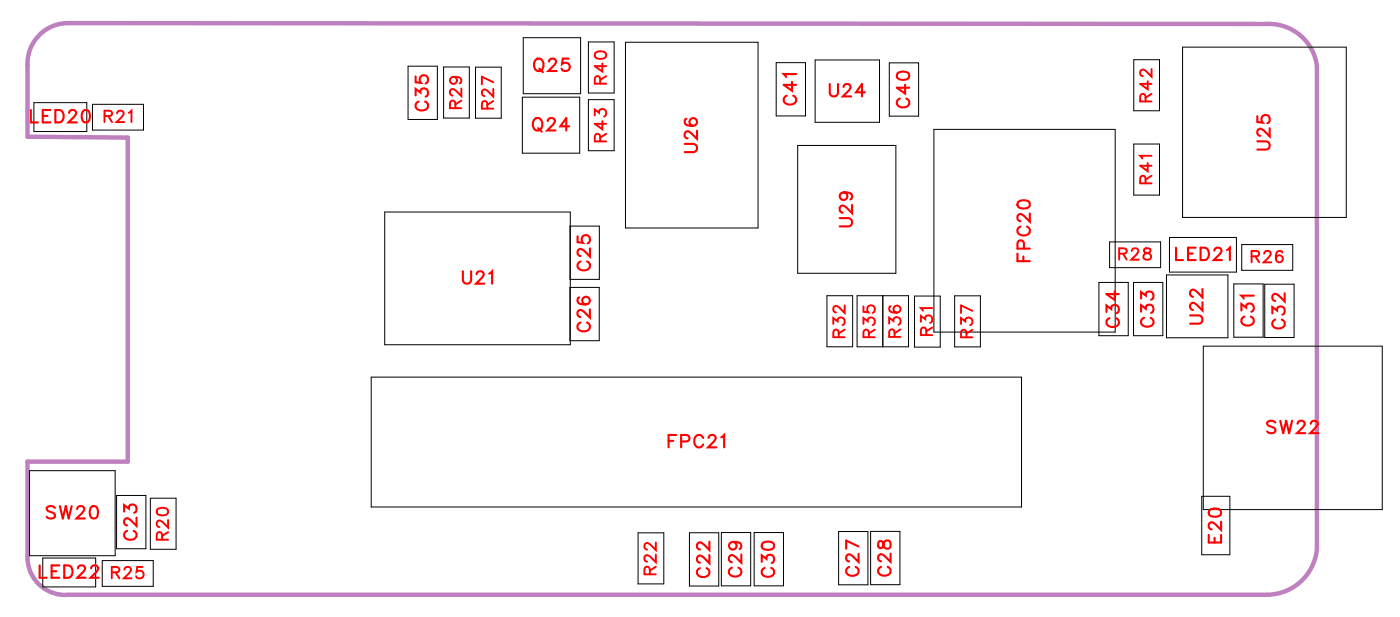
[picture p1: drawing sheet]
<svg xmlns="http://www.w3.org/2000/svg" width="80mm" height="35mm" viewBox="0 0 80 35" stroke-linecap="round" stroke-linejoin="round" font-family="sans-serif">
<path d="M2.4 1.9a2.32 2.32 0 0 1 1.5-.6l68.6 .1a2.77 2.77 0 0 1 2.9 2.4v27.6a2.89 2.89 0 0 1-2.8 2.6h-68.7a2.15 2.15 0 0 1-2.3-2.2v-5.4h5.7v-18.5l-5.7-.1v-4a2.32 2.32 0 0 1 .8-1.9z" fill="none" stroke="#bf80bf" stroke-width=".25"/>
<g fill="none" stroke="#000" stroke-width=".06">
<path d="M1.9 5.9h3.1v1.6h-3.1zM5.3 6h2.9v1.4h-2.9zM22 12.1h10.7v7.6h-10.7zM23.4 3.8h1.7v3h-1.7zM25.4 3.8h1.5v3h-1.5zM27.2 3.8h1.5v3h-1.5zM29.9 5.6h3.3v3.2h-3.3zM30 2.2h3.3v3.2h-3.3zM32.6 16.4h1.7v3.1h-1.7zM32.7 12.9h1.6v3.1h-1.6zM33.7 2.4h1.5v2.9h-1.5zM33.7 5.7h1.5v2.9h-1.5z"/>
<path d="M35.8 2.4h7.6v10.6h-7.6zM44.5 3.6h1.6v3h-1.6zM45.7 8.3h5.6v7.3h-5.6zM46.7 3.4h3.7v3.6h-3.7zM47.4 16.9h1.4v2.9h-1.4zM49.1 16.9h2.9v2.9h-2.9zM50.6 16.9v2.9M50.9 3.6h1.7v3h-1.7zM52.4 16.9h1.5v3h-1.5zM53.5 7.4h10.4v11.6h-10.4zM54.7 16.9h1.5v3h-1.5zM63 16.2h1.6v3h-1.6z"/>
<path d="M63.6 13.8h2.9v1.5h-2.9zM64.9 16.2h1.7v3h-1.7zM64.9 3.4h1.5v2.9h-1.5zM64.9 8.2h1.5v3h-1.5zM66.8 15.7h3.5v3.6h-3.5zM67 13.6h3.8v2h-3.8zM67.7 2.7h9.4v9.7h-9.4zM68.9 19.8h10.3v9.4h-10.3zM70.7 16.2h1.7v3.1h-1.7zM71.1 14h3v1.5h-3zM72.5 16.3h1.6v3h-1.6zM1.7 26.9h4.9v4.9h-4.9z"/>
<path d="M2.5 31.9h3v1.7h-3zM5.9 32.1h2.9v1.5h-2.9zM6.7 28.4h1.7v3h-1.7zM8.6 28.5h1.5v2.9h-1.5zM21.3 21.6h37.2v7.4h-37.2zM36.6 30.5h1.4v2.9h-1.4zM39.5 30.5h1.7v3h-1.7zM41.3 30.5h1.7v3h-1.7zM43.2 30.5h1.7v3h-1.7zM48 30.4h1.7v3.1h-1.7zM49.9 30.4h1.7v3.1h-1.7zM68.8 28.4h1.7v3.3h-1.7z"/>
</g>
<g fill="none" stroke="#f00" stroke-width=".12">
<path d="M1.8 6.3v.7h.4M2.5 6.6h.2M2.9 6.3h-.4v.7h.4M3.2 6.3h.2a.38 .38 0 0 1 .3 .4 .38 .38 0 0 1-.3 .3h-.2zM4 6.5l.1-.2h.1l.2 .1-.1 .3-.4 .3h.5M4.8 6.3h.1a.37 .37 0 0 1 .3 .4 .37 .37 0 0 1-.3 .3 .45 .45 0 0 1-.1-.7zM23.8 5.5v-.4l.3 .2a.24 .24 0 0 1 .4-.2 .24 .24 0 0 1-.1 .4M23.8 4.4v.3h.3a.25 .25 0 0 1 0-.3 .25 .25 0 0 1 .4 0 .25 .25 0 0 1-.1 .4M24 5.8a.26 .26 0 0 0-.2 .3 .26 .26 0 0 0 .3 .2h.1a.26 .26 0 0 0 .3-.2 .26 .26 0 0 0-.1-.3M26.5 15.5v.5l.2 .2 .3-.1v-.6M27.3 15.7l.1-.2h.2l.1 .2-.1 .2-.3 .3h.4M28 15.7l.2-.2v.7"/>
<path d="M30.6 6.9l.1-.1a.33 .33 0 0 1 .4 .3 .33 .33 0 0 1-.4 .3l-.2-.2zM30.7 3.5v-.1a.33 .33 0 0 1 .4 .3 .33 .33 0 0 1-.4 .3l-.1-.2zM30.8 7.3l.2 .2M30.9 3.9l.2 .2M31.4 6.9l.1-.1h.2l.1 .1-.1 .2-.4 .4h.5M31.4 3.5l.2-.1h.1l.2 .1-.1 .2-.4 .4h.5M32.6 3.4h-.4v.3a.25 .25 0 0 1 .4 0 .25 .25 0 0 1-.1 .3 .25 .25 0 0 1-.3-.1M32.6 7.2h-.5l.3-.4v.7M33.1 13.5v.4h.3a.25 .25 0 0 1 0-.4 .25 .25 0 0 1 .4 .1 .25 .25 0 0 1-.1 .3M33.2 17l-.1 .1a.35 .35 0 0 0 .3 .4 .35 .35 0 0 0 .4-.3 .22 .22 0 0 0-.2-.2 .22 .22 0 0 0-.2 .2 .22 .22 0 0 0 .2 .2M33.3 18.5a.26 .26 0 0 0-.2 .3 .26 .26 0 0 0 .3 .2h.1a.26 .26 0 0 0 .3-.2 .26 .26 0 0 0-.2-.3M33.3 15a.26 .26 0 0 0-.2 .3 .26 .26 0 0 0 .3 .2h.1a.26 .26 0 0 0 .3-.2 .26 .26 0 0 0-.2-.3"/>
<path d="M33.8 17.7v.5l-.3-.4-.3-.1-.1 .2v.1l.2 .1M33.8 14.2v.5l-.3-.4-.3-.1-.1 .2v.1l.2 .1M39.2 8.2h.5l.2 .2-.1 .3h-.6M39.3 6.8a.35 .35 0 0 0 .2 .4 .35 .35 0 0 0 .4-.2 .22 .22 0 0 0-.2-.2 .22 .22 0 0 0-.2 .2 .22 .22 0 0 0 .2 .2M39.9 7.5v.5l-.3-.4-.2-.1-.2 .1v.2l.2 .1M45.1 5.5a.26 .26 0 0 0-.2 .3 .26 .26 0 0 0 .3 .2h.1a.26 .26 0 0 0 .3-.2 .26 .26 0 0 0-.2-.3M45.4 4.7v.5l-.5-.3h.7M45.6 4.2h-.7l.1 .2M47.5 4.8v.5l.2 .2 .3-.1v-.6M48.1 12.5h.5l.2 .2-.1 .2-.6 .1M48.3 5l.2-.2h.1l.1 .1-.1 .3-.3 .3h.5M48.3 11a.22 .22 0 0 1 .2 .3 .22 .22 0 0 1-.3 .1 .22 .22 0 0 1 0-.4h.1a.34 .34 0 0 1 .5 .3l-.1 .1"/>
<path d="M48.8 11.7v.5l-.3-.3-.3-.1-.1 .1v.1l.2 .2M49.5 5.3h-.5l.4-.5v.7M51.4 4.2l.3-.1a.3 .3 0 0 1 .4 .3 .38 .38 0 0 1-.4 .2 .38 .38 0 0 1-.3-.3zM51.5 5.6a.26 .26 0 0 0-.1 .3 .26 .26 0 0 0 .3 .2h.1a.26 .26 0 0 0 .3-.2 .26 .26 0 0 0-.2-.3M51.9 4.9v.5l-.5-.4h.7M58.3 14.5v.4h.7M58.3 11.6l.3-.1a.3 .3 0 0 1 .4 .2 .38 .38 0 0 1-.4 .2 .38 .38 0 0 1-.3-.2zM58.5 13a.26 .26 0 0 0-.2 .3 .26 .26 0 0 0 .3 .2h.1a.26 .26 0 0 0 .3-.2 .26 .26 0 0 0-.2-.3M58.6 14.7v.2M58.7 14.2l-.1-.4h-.2l-.1 .4h.7M59 12.2v.5l-.3-.4-.3-.1-.1 .2v.1l.2 .2M63.4 17.9v-.4l.3 .2a.24 .24 0 0 1 .3-.2 .24 .24 0 0 1 0 .4"/>
<path d="M63.6 18.2a.26 .26 0 0 0-.2 .3 .26 .26 0 0 0 .3 .2h.1a.26 .26 0 0 0 .3-.2 .26 .26 0 0 0-.2-.3M63.9 16.7v.5l-.5-.4h.7M65.4 17.8v-.3l.2 .2a.24 .24 0 0 1 .4-.2 .24 .24 0 0 1-.1 .4M65.4 17.1v-.4l.2 .2a.24 .24 0 0 1 .4-.2 .25 .25 0 0 1-.1 .5M65.5 18.2a.26 .26 0 0 0-.1 .3 .26 .26 0 0 0 .2 .2h.2a.26 .26 0 0 0 .3-.2 .26 .26 0 0 0-.2-.3M67.4 14.2v.7h.4M68.1 14.5h.2M68.2 18.1h.5l.2 .2-.1 .2h-.6M68.5 14.2h-.4v.7h.4M68.8 14.2h.2a.38 .38 0 0 1 .3 .3 .38 .38 0 0 1-.3 .4h-.2zM68.9 17.3v.5l-.4-.4-.2-.1-.1 .2v.1l.1 .1M68.9 16.5v.5l-.4-.3-.2-.1-.1 .1v.1l.1 .2"/>
<path d="M69.6 14.3l.1-.1h.1l.2 .1-.1 .2-.4 .4h.5M70.3 14.3l.2-.1v.7M71.1 17.8v-.4l.3 .2a.24 .24 0 0 1 .4-.2 .24 .24 0 0 1-.1 .4M71.3 18.1a.26 .26 0 0 0-.2 .3 .26 .26 0 0 0 .3 .2h.2a.26 .26 0 0 0 .2-.2 .26 .26 0 0 0-.1-.3M71.8 16.9h-.7l.1 .2M72 8.1h.5l.2 .2-.1 .2-.6 .1M72 6.6v.4h.3a.25 .25 0 0 1 0-.4 .25 .25 0 0 1 .4 .1 .25 .25 0 0 1-.1 .4M72.7 7.3v.5l-.3-.3-.2-.1-.2 .1v.1l.2 .2M72.9 17.9v-.3l.3 .2a.24 .24 0 0 1 .3-.2 .24 .24 0 0 1 0 .4M73.1 18.3a.26 .26 0 0 0-.2 .3 .26 .26 0 0 0 .3 .2h.1a.26 .26 0 0 0 .3-.2 .26 .26 0 0 0-.2-.3M73.6 16.8v.5l-.3-.4-.3-.1-.1 .1v.2l.2 .1M2.3 32.4v.7h.4"/>
<path d="M3 32.7h.2M3.1 29.1l-.1-.1-.3 .1v.1l.4 .3v.1l-.1 .1-.3-.1M3.4 32.4h-.4v.7h.4M3.4 29l.2 .7 .2-.7 .1 .7 .2-.7M3.7 32.4h.2a.38 .38 0 0 1 .3 .3 .38 .38 0 0 1-.3 .4h-.2zM4.4 29.1l.2-.1h.1l.1 .1-.1 .2-.3 .4h.5M4.5 32.5l.1-.1h.1l.2 .1-.1 .2-.4 .4h.5M5.2 32.5l.2-.1h.1l.1 .1-.1 .2-.3 .4h.5M5.2 29h.1a.37 .37 0 0 1 .3 .3 .37 .37 0 0 1-.3 .4 .45 .45 0 0 1-.1-.7zM7.1 29.3v-.4l.3 .2a.24 .24 0 0 1 .4-.2 .24 .24 0 0 1-.1 .4M7.3 30.4a.26 .26 0 0 0-.2 .3 .26 .26 0 0 0 .3 .2h.2a.26 .26 0 0 0 .2-.2 .26 .26 0 0 0-.1-.3M7.8 29.6v.5l-.3-.3-.3-.1-.1 .1v.1l.2 .2"/>
<path d="M38.3 25.2h.3M38.7 24.9h-.4v.7M39 25.3l.4-.1 .1-.2-.5-.1v.7M40.1 32.5a.26 .26 0 0 0-.2 .3 .26 .26 0 0 0 .3 .2h.2a.26 .26 0 0 0 .2-.2 .26 .26 0 0 0-.1-.3M40.3 25.1a.26 .26 0 0 0-.3-.2 .26 .26 0 0 0-.2 .3v.1a.26 .26 0 0 0 .2 .3 .26 .26 0 0 0 .3-.2M40.6 25.1l.1-.2h.2l.1 .1-.1 .3-.3 .3h.4M40.6 31.8v.4l-.3-.3-.2-.1-.2 .1v.2l.2 .1M40.6 31v.5l-.3-.4-.2-.1-.2 .2v.1l.2 .1M41.3 25l.2-.1v.7M41.9 32.5a.26 .26 0 0 0-.1 .3 .26 .26 0 0 0 .2 .2h.2a.26 .26 0 0 0 .3-.2 .26 .26 0 0 0-.2-.3M42 31a.22 .22 0 0 1 .2 .3 .22 .22 0 0 1-.4 .1 .22 .22 0 0 1 .1-.4h.1a.34 .34 0 0 1 .5 .3l-.1 .1M42.5 31.7v.5l-.4-.3-.2-.1-.1 .1v.1l.1 .2"/>
<path d="M43.6 32.2v-.4l.3 .2a.24 .24 0 0 1 .4-.2 .24 .24 0 0 1-.1 .4M43.7 31.1l.2-.1a.3 .3 0 0 1 .4 .3 .38 .38 0 0 1-.3 .2 .38 .38 0 0 1-.4-.3zM43.8 32.5a.26 .26 0 0 0-.2 .3 .26 .26 0 0 0 .3 .2h.2a.26 .26 0 0 0 .2-.2 .26 .26 0 0 0-.1-.3M48.6 32.4a.26 .26 0 0 0-.1 .3 .26 .26 0 0 0 .2 .2h.2a.26 .26 0 0 0 .3-.2 .26 .26 0 0 0-.2-.3M49.2 31.7v.5l-.4-.4-.2-.1-.1 .2v.1l.1 .1M49.2 31.3l-.7-.4v.5M50.3 31v.3l.2 .1 .3-.5a.24 .24 0 0 1 .2 .3 .24 .24 0 0 1-.2 .2l-.2-.1-.1-.3zM50.5 32.4a.26 .26 0 0 0-.2 .3 .26 .26 0 0 0 .3 .2h.1a.26 .26 0 0 0 .3-.2 .26 .26 0 0 0-.2-.3M51 31.7v.5l-.3-.4-.3-.1-.1 .2v.1l.2 .1M69.2 30.6v.4h.8v-.4M69.3 29.2l.2-.1a.3 .3 0 0 1 .5 .3 .38 .38 0 0 1-.4 .2 .38 .38 0 0 1-.4-.3zM69.6 30.8v.2"/>
<path d="M70 29.9v.4l-.4-.3-.2-.1-.2 .1v.2l.2 .1M73.1 24.2l-.2-.1-.3 .1 .1 .2 .4 .2v.1l-.2 .1-.3-.1M73.3 24.1l.2 .7 .2-.7 .1 .7 .2-.7M74.3 24.3l.2-.2h.1l.1 .1-.1 .3-.3 .3h.5M75.1 24.3l.1-.2h.2l.1 .1-.1 .3-.3 .3h.4"/>
</g>
<g fill="none" stroke="#f00" stroke-width=".11">
<path d="M6 6.6h.4v-.2l-.4-.1v.7M6.2 6.6l.2 .4M6.7 6.5l.1-.2 .3 .2-.4 .5h.4M7.4 6.5l.1-.2v.7M26 4.4a.2 .2 0 0 1 .2 .3 .21 .21 0 0 1-.4 .1 .21 .21 0 0 1 .1-.4h.1a.31 .31 0 0 1 .4 .2l-.1 .2M26.1 6.2v-.4h-.3v.4h.6M26.4 5.1v.4l-.5-.4-.1 .2 .1 .2M26.4 5.8l-.3 .2M27.9 6.2v-.4h-.2l-.1 .4h.7M28.3 5.1v.4l-.6-.4-.1 .3 .2 .1M28.3 5.8l-.4 .2M28.3 4.7l-.7-.3v.4"/>
<path d="M34.1 6.6v-.3l.2 .2a.22 .22 0 0 1 .4-.2 .22 .22 0 0 1-.1 .4M34.1 3a.32 .32 0 0 1 .4-.1 .32 .32 0 0 1 .2 .4 .32 .32 0 0 1-.4 .1 .32 .32 0 0 1-.2-.4zM34.4 4.8v-.4h-.3v.4h.6M34.4 8.1v-.4h-.3v.4h.6M34.5 3.6v.5l-.4-.3h.6M34.5 6.9v.5l-.4-.3h.6M34.7 4.4l-.3 .2M34.7 7.7l-.3 .2M47.7 18.5v-.3l.3 .2a.22 .22 0 0 1 .3-.2 .22 .22 0 0 1 0 .4M48 19.3v-.4h-.2l-.1 .4h.7M48.4 17.5v.4l-.5-.4-.2 .3 .2 .1M48.4 18.9l-.4 .2"/>
<path d="M49.5 18.5v-.3l.2 .2a.22 .22 0 0 1 .4-.2 .22 .22 0 0 1-.1 .4M49.5 17.5v.3l.2 .1a.23 .23 0 0 1 0-.4 .23 .23 0 0 1 .4 .1 .23 .23 0 0 1-.1 .3M49.8 19.3l-.1-.4h-.2v.4h.6M50.1 18.9l-.3 .2M50.9 18.5v-.3l.3 .2a.22 .22 0 0 1 .3-.2 .22 .22 0 0 1 0 .4M51 17.5a.32 .32 0 0 0 .2 .4 .32 .32 0 0 0 .4-.2 .2 .2 0 0 0-.2-.2 .2 .2 0 0 0-.2 .2 .2 .2 0 0 0 .2 .2M51.2 19.3v-.4h-.2l-.1 .4h.7M51.6 18.8l-.4 .3M52.8 18.4v-.3l.2 .2a.22 .22 0 0 1 .4-.2 .22 .22 0 0 1-.1 .4M53.1 19.2l-.1-.4h-.2v.4h.6M53.4 17.6h-.6l.1 .2M53.4 18.7l-.3 .3"/>
<path d="M55.1 18.5v-.3l.2 .2a.22 .22 0 0 1 .4-.2 .22 .22 0 0 1-.1 .4M55.4 19.3l-.1-.4h-.2v.4h.6M55.7 18.9l-.3 .2M55.7 17.8l-.6-.3v.4M64.1 14.5h.4v-.2l-.4-.1v.7M64.3 14.5l.2 .4M64.8 14.4l.2-.2 .2 .1-.4 .6h.4M65.6 14.2v.2l.2 .1 .1 .1a.22 .22 0 0 1-.2 .3 .22 .22 0 0 1-.2-.3l.4-.2v-.2zM65.6 10.5v-.4h-.2l-.1 .4h.7M65.6 5.8v-.4h-.2l-.1 .4h.7M65.7 9.3v.5l-.4-.3h.7M65.7 4.6v.5l-.4-.3h.7"/>
<path d="M66 8.9h-.7l.1 .2M66 3.9v.5l-.6-.4-.1 .2 .2 .2M66 10.1l-.4 .2M66 5.4l-.4 .2M71.7 14.7l.4-.1v-.2h-.4v.6M71.9 14.7l.2 .3M72.4 14.5l.1-.1 .3 .1-.4 .5h.4M73.5 14.5l-.1-.1a.32 .32 0 0 0-.4 .2 .32 .32 0 0 0 .3 .4 .2 .2 0 0 0 .2-.2 .2 .2 0 0 0-.2-.2 .2 .2 0 0 0-.2 .2M6.4 32.8l.4-.1v-.2l-.4-.1v.7M6.6 32.8l.2 .3M7.1 32.6l.2-.2 .2 .2-.4 .5h.4M8.2 32.4h-.3l-.1 .3a.23 .23 0 0 1 .4 0 .23 .23 0 0 1-.1 .4 .23 .23 0 0 1-.3-.1"/>
<path d="M9 29.2a.32 .32 0 0 1 .4-.2 .32 .32 0 0 1 .2 .4 .32 .32 0 0 1-.4 .1 .32 .32 0 0 1-.2-.3zM9.3 30.9v-.4h-.3v.4h.6M9.6 29.8v.4l-.5-.4-.1 .2 .1 .2M9.6 30.5l-.3 .2M37.2 32.9v-.4h-.2l-.1 .4h.7M37.6 31.7v.5l-.6-.4-.1 .2 .2 .1M37.6 31v.5l-.6-.4-.1 .2 .2 .1M37.6 32.4l-.4 .3"/>
</g>
<g font-size="1.2" fill="#fff">
<text x="30.5" y="4.4">Q25</text>
<text x="47.5" y="5.8">U24</text>
<text x="1.7" y="7.3">LED20 R21</text>
<text x="24.8" y="6.4" transform="rotate(-90 24.8 6.4)">C35</text>
<text x="30.5" y="7.8">Q24</text>
<text x="40.2" y="8.8" transform="rotate(-90 40.2 8.8)">U26</text>
<text x="45.9" y="6" transform="rotate(-90 45.9 6)">C41</text>
<text x="52.4" y="6.2" transform="rotate(-90 52.4 6.2)">C40</text>
<text x="73" y="8.6" transform="rotate(-90 73 8.6)">U25</text>
<text x="26.5" y="16.5">U21</text>
<text x="34.1" y="15.5" transform="rotate(-90 34.1 15.5)">C25</text>
<text x="49.1" y="13" transform="rotate(-90 49.1 13)">U29</text>
<text x="59.3" y="15" transform="rotate(-90 59.3 15)">FPC20</text>
<text x="67.3" y="15.2">LED21 R26</text>
<text x="34.1" y="19" transform="rotate(-90 34.1 19)">C26</text>
<text x="64.4" y="18.8" transform="rotate(-90 64.4 18.8)">C34</text>
<text x="66.4" y="18.8" transform="rotate(-90 66.4 18.8)">C33</text>
<text x="69.2" y="18.6" transform="rotate(-90 69.2 18.6)">U22</text>
<text x="72.1" y="18.7" transform="rotate(-90 72.1 18.7)">C31</text>
<text x="73.9" y="18.9" transform="rotate(-90 73.9 18.9)">C32</text>
<text x="2.6" y="30">SW20</text>
<text x="38.2" y="25.9">FPC21</text>
<text x="72.5" y="25.1">SW22</text>
<text x="2.2" y="33.4">LED22 R25</text>
<text x="8.1" y="30.9" transform="rotate(-90 8.1 30.9)">C23</text>
<text x="40.9" y="33.1" transform="rotate(-90 40.9 33.1)">C22</text>
<text x="42.8" y="33.1" transform="rotate(-90 42.8 33.1)">C29</text>
<text x="44.6" y="33.1" transform="rotate(-90 44.6 33.1)">C30</text>
<text x="49.5" y="33" transform="rotate(-90 49.5 33)">C27</text>
<text x="51.3" y="33" transform="rotate(-90 51.3 33)">C28</text>
<text x="70.2" y="31.1" transform="rotate(-90 70.2 31.1)">E20</text>
</g>
<g font-size="1.1" fill="#fff">
<text x="35" y="4.8" transform="rotate(-90 35 4.8)">R40</text>
<text x="66.2" y="5.9" transform="rotate(-90 66.2 5.9)">R42</text>
<text x="26.7" y="6.2" transform="rotate(-90 26.7 6.2)">R29</text>
<text x="28.5" y="6.3" transform="rotate(-90 28.5 6.3)">R27</text>
<text x="35" y="8.1" transform="rotate(-90 35 8.1)">R43</text>
<text x="66.2" y="10.5" transform="rotate(-90 66.2 10.5)">R41</text>
<text x="64.1" y="15.1">R28</text>
<text x="48.7" y="19.4" transform="rotate(-90 48.7 19.4)">R32</text>
<text x="50.4" y="19.4" transform="rotate(-90 50.4 19.4)">R35</text>
<text x="51.9" y="19.3" transform="rotate(-90 51.9 19.3)">R36</text>
<text x="53.7" y="19.2" transform="rotate(-90 53.7 19.2)">R31</text>
<text x="56" y="19.4" transform="rotate(-90 56 19.4)">R37</text>
<text x="9.9" y="30.9" transform="rotate(-90 9.9 30.9)">R20</text>
<text x="37.8" y="32.9" transform="rotate(-90 37.8 32.9)">R22</text>
</g>
</svg>
